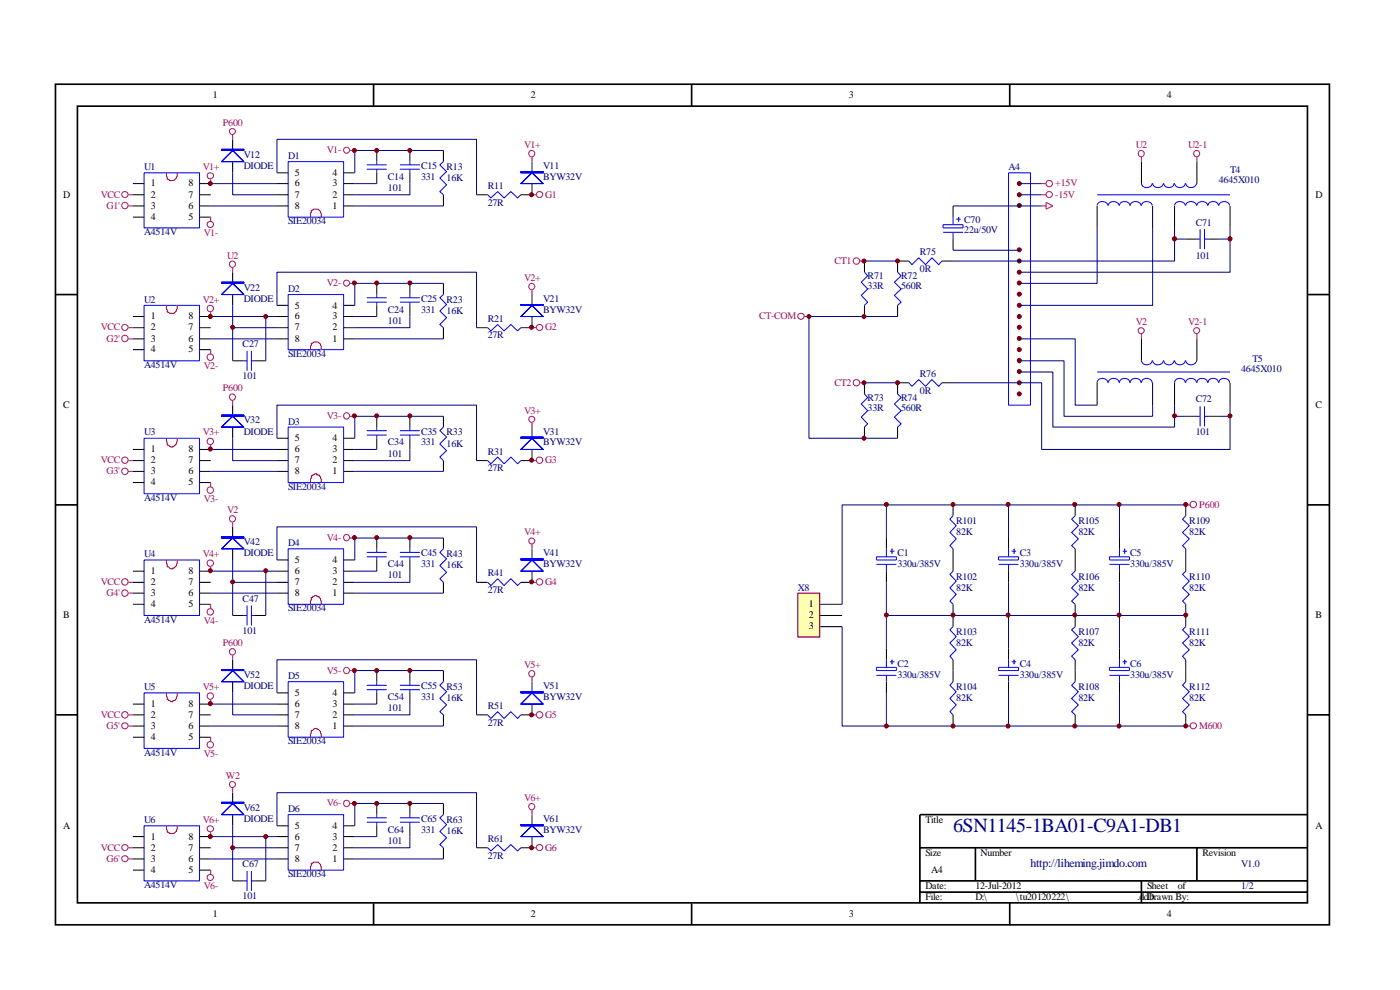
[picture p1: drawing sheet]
<svg xmlns="http://www.w3.org/2000/svg" width="297mm" height="210mm" viewBox="0 0 297 210" stroke-linecap="round" stroke-linejoin="round" font-family="sans-serif">
<g fill="none" stroke="#000" stroke-width=".35">
<path d="M11.8 17.9h270.2v178.3h-270.2zM79.2 17.9v4.6M146.7 17.9v4.6M214.2 17.9v4.6M16.4 22.5h261v169h-261zM11.8 62.5h4.6M277.5 62.5h4.6M11.8 107.1h4.6M277.5 107.1h4.6M11.8 151.6h4.6M277.5 151.6h4.6M195.2 179.8h82.3"/>
<path d="M206.9 179.8v7.1M253.9 179.8v7.1M277.5 172.8h-82.3v18.8M79.2 191.6v4.7M146.7 191.6v4.7M195.2 186.9h82.3M195.2 189.2h82.3M214.2 191.6v4.7M242.1 186.9v4.7"/>
</g>
<g fill="none" stroke="#00f" stroke-width=".21">
<path d="M30.6 36.7h11.7v11.6h-11.7zM61.1 34.3h11.8v11.8h-11.8zM77.8 35h4.2M77.8 35.9h4.2M79.9 34.3v.7M79.9 35.9v.8M84.8 35h4.3M84.8 35.9h4.3M87 34.3v.7M87 35.9v.8M94.1 34.3l-.8 .7 1.4 1.4-1.4 1.4 1.4 1.4-1.4 1.4 .8 .7M214 36.7h4.6v49.2h-4.6z"/>
<path d="M242.1 38.9a1.17 1.17 0 0 0 1.2 .9 1.17 1.17 0 0 0 1.1-.9M244.5 38.9a1.17 1.17 0 0 0 1.2 .9 1.17 1.17 0 0 0 1.1-.9M246.9 38.9a1.11 1.11 0 0 0 1.1 .9 1.11 1.11 0 0 0 1.1-.9M249.2 38.9a1.17 1.17 0 0 0 1.1 .9 1.17 1.17 0 0 0 1.2-.9M251.5 38.9a1.17 1.17 0 0 0 1.2 .9 1.17 1.17 0 0 0 1.1-.9M103.5 41.3l.6 .7 1.5-1.4 1.3 1.4 1.5-1.4 1.4 1.4 .7-.7M183.4 57.7l.7 .8-1.4 1.4 1.4 1.4-1.4 1.4 1.4 1.4-.7 .7M190.4 57.7l.8 .8-1.5 1.4 1.5 1.4-1.5 1.4 1.5 1.4-.8 .7M192.8 55.4l.7 .7 1.4-1.4 1.4 1.4 1.4-1.4 1.4 1.4 .7-.7M200.1 47.7h4.2v.6h-4.2zM200.1 49.3h4.2M202.2 46.1v1.6"/>
<path d="M202.2 49.3v1.4M202.9 46.5h.9M203.4 46.1v.9M232.7 43.6a1.19 1.19 0 0 1 1.2-.8 1.19 1.19 0 0 1 1.1 .8M232.7 41.3h28.2M235.1 43.6a1.19 1.19 0 0 1 1.2-.8 1.19 1.19 0 0 1 1.1 .8M237.5 43.6a1.14 1.14 0 0 1 1.1-.8 1.14 1.14 0 0 1 1.1 .8M239.8 43.6a1.19 1.19 0 0 1 1.1-.8 1.19 1.19 0 0 1 1.2 .8M242.1 43.6a1.19 1.19 0 0 1 1.2-.8 1.19 1.19 0 0 1 1.1 .8M249.2 43.6a1.19 1.19 0 0 1 1.1-.8 1.19 1.19 0 0 1 1.2 .8M251.5 43.6a1.19 1.19 0 0 1 1.2-.8 1.19 1.19 0 0 1 1.1 .8M253.9 43.6a1.19 1.19 0 0 1 1.2-.8 1.19 1.19 0 0 1 1.1 .8"/>
<path d="M253.9 50.7h.7M254.6 48.6v4.2M255.5 50.7h.8M255.5 48.6v4.2M256.3 43.6a1.14 1.14 0 0 1 1.1-.8 1.14 1.14 0 0 1 1.1 .8M258.6 43.6a1.19 1.19 0 0 1 1.1-.8 1.19 1.19 0 0 1 1.2 .8M30.6 64.8h11.7v11.7h-11.7zM61.1 62.5h11.8v11.7h-11.8zM77.8 63.2h4.2M77.8 64.1h4.2M79.9 62.5v.7M79.9 64.1v.7"/>
<path d="M84.8 63.2h4.3M84.8 64.1h4.3M87 62.5v.7M87 64.1v.7M94.1 62.5l-.8 .7 1.4 1.4-1.4 1.4 1.4 1.4-1.4 1.4 .8 .7M103.5 69.5l.6 .7 1.5-1.4 1.3 1.4 1.5-1.4 1.4 1.4 .7-.7M232.7 78.9h28.2M242.1 76.5a1.17 1.17 0 0 0 1.2 .9 1.17 1.17 0 0 0 1.1-.9M244.5 76.5a1.17 1.17 0 0 0 1.2 .9 1.17 1.17 0 0 0 1.1-.9M246.9 76.5a1.11 1.11 0 0 0 1.1 .9 1.11 1.11 0 0 0 1.1-.9M249.2 76.5a1.17 1.17 0 0 0 1.1 .9 1.17 1.17 0 0 0 1.2-.9M251.5 76.5a1.17 1.17 0 0 0 1.2 .9 1.17 1.17 0 0 0 1.1-.9"/>
<path d="M30.6 93h11.7v11.7h-11.7zM61.1 90.6h11.8v11.8h-11.8zM77.8 91.4h4.2M77.8 92.3h4.2M79.9 90.6v.8M79.9 92.3v.7M84.8 91.4h4.3M84.8 92.3h4.3M87 90.6v.8M87 92.3v.7M94.1 90.6l-.8 .8 1.4 1.3-1.4 1.4 1.4 1.5-1.4 1.3 .8 .8M103.5 97.7l.6 .7 1.5-1.5 1.3 1.5 1.5-1.5 1.4 1.5 .7-.7"/>
<path d="M183.4 83.6l.7 .7-1.4 1.4 1.4 1.4-1.4 1.4 1.4 1.4-.7 .7M190.4 83.6l.8 .7-1.5 1.4 1.5 1.4-1.5 1.4 1.5 1.4-.8 .7M192.8 81.2l.7 .8 1.4-1.5 1.4 1.5 1.4-1.5 1.4 1.5 .7-.8M232.7 81.2a1.17 1.17 0 0 1 1.2-.9 1.17 1.17 0 0 1 1.1 .9M235.1 81.2a1.17 1.17 0 0 1 1.2-.9 1.17 1.17 0 0 1 1.1 .9M237.5 81.2a1.12 1.12 0 0 1 1.1-.9 1.12 1.12 0 0 1 1.1 .9M239.8 81.2a1.17 1.17 0 0 1 1.1-.9 1.17 1.17 0 0 1 1.2 .9M242.1 81.2a1.17 1.17 0 0 1 1.2-.9 1.17 1.17 0 0 1 1.1 .9M249.2 81.2a1.17 1.17 0 0 1 1.1-.9 1.17 1.17 0 0 1 1.2 .9M251.5 81.2a1.17 1.17 0 0 1 1.2-.9 1.17 1.17 0 0 1 1.1 .9M253.9 81.2a1.17 1.17 0 0 1 1.2-.9 1.17 1.17 0 0 1 1.1 .9M253.9 88.3h.7"/>
<path d="M254.6 86.2v4.2M255.5 86.2v4.2M255.5 88.3h.8M256.3 81.2a1.12 1.12 0 0 1 1.1-.9 1.12 1.12 0 0 1 1.1 .9M258.6 81.2a1.17 1.17 0 0 1 1.1-.9 1.17 1.17 0 0 1 1.2 .9M30.6 118.8h11.7v11.8h-11.7zM61.1 116.4h11.8v11.8h-11.8zM77.8 117.2h4.2M77.8 118.1h4.2M79.9 116.4v.8M79.9 118.1v.7M84.8 117.2h4.3"/>
<path d="M84.8 118.1h4.3M87 116.4v.8M87 118.1v.7M94.1 116.4l-.8 .8 1.4 1.3-1.4 1.5 1.4 1.4-1.4 1.4 .8 .7M185.9 118.1h4.3v.7h-4.3zM185.9 119.7h4.3M188 116.4v1.7M188 119.7v1.5M188.8 116.9h.9M189.2 116.4v1M202.2 109.4l-.7 .8 1.4 1.3-1.4 1.4 1.4 1.4-1.4 1.4 .7 .7M211.8 118.1h4.3v.7h-4.3z"/>
<path d="M211.8 119.7h4.3M214 116.4v1.7M214 119.7v1.5M214.6 116.9h1M215.1 116.4v1M228.1 109.4l-.8 .8 1.5 1.3-1.5 1.4 1.5 1.4-1.5 1.4 .8 .7M235.4 118.1h4.2v.7h-4.2zM235.4 119.7h4.2M237.5 116.4v1.7M237.5 119.7v1.5M238.2 116.9h.9M238.6 116.4v1"/>
<path d="M251.5 109.4l-.6 .8 1.4 1.3-1.4 1.4 1.4 1.4-1.4 1.4 .6 .7M103.5 123.5l.6 .7 1.5-1.4 1.3 1.4 1.5-1.4 1.4 1.4 .7-.7M188 140v1.6M189.2 140v.9M202.2 121.2l-.7 .6 1.4 1.5-1.4 1.4 1.4 1.4-1.4 1.4 .7 .7M202.2 132.9l-.7 .7 1.4 1.4-1.4 1.4 1.4 1.4-1.4 1.4 .7 .8M214 140v1.6M215.1 140v.9M228.1 121.2l-.8 .6 1.5 1.5-1.5 1.4 1.5 1.4-1.5 1.4 .8 .7M228.1 132.9l-.8 .7 1.5 1.4-1.5 1.4 1.5 1.4-1.5 1.4 .8 .8M237.5 140v1.6M238.6 140v.9"/>
<path d="M251.5 121.2l-.6 .6 1.4 1.5-1.4 1.4 1.4 1.4-1.4 1.4 .6 .7M251.5 132.9l-.6 .7 1.4 1.4-1.4 1.4 1.4 1.4-1.4 1.4 .6 .8M30.6 147h11.7v11.7h-11.7zM61.1 144.6h11.8v11.8h-11.8zM77.8 145.4h4.2M77.8 146.3h4.2M79.9 144.6v.8M79.9 146.3v.7M84.8 145.4h4.3M84.8 146.3h4.3M87 144.6v.8M87 146.3v.7"/>
<path d="M94.1 144.6l-.8 .8 1.4 1.3-1.4 1.5 1.4 1.3-1.4 1.5 .8 .6M103.5 151.6l.6 .8 1.5-1.4 1.3 1.4 1.5-1.4 1.4 1.4 .7-.8M185.9 141.6h4.3v.6h-4.3zM185.9 143.3h4.3M188 143.3v1.3M188.8 140.4h.9M202.2 144.6l-.7 .8 1.4 1.3-1.4 1.5 1.4 1.3-1.4 1.5 .7 .6M211.8 143.3h4.3M211.8 141.6h4.3v.6h-4.3zM214 143.3v1.3M214.6 140.4h1M228.1 144.6l-.8 .8 1.5 1.3-1.5 1.5 1.5 1.3-1.5 1.5 .8 .6"/>
<path d="M235.4 143.3h4.2M235.4 141.6h4.2v.6h-4.2zM237.5 143.3v1.3M238.2 140.4h.9M251.5 144.6l-.6 .8 1.4 1.3-1.4 1.5 1.4 1.3-1.4 1.5 .6 .6M30.6 175.2h11.7v11.7h-11.7zM61.1 172.8h11.8v11.8h-11.8zM77.8 173.5h4.2M77.8 174.4h4.2M79.9 172.8v.7M79.9 174.4v.8M84.8 173.5h4.3"/>
<path d="M84.8 174.4h4.3M87 172.8v.7M87 174.4v.8M94.1 172.8l-.8 .7 1.4 1.4-1.4 1.5 1.4 1.3-1.4 1.5 .8 .6M103.5 179.8l.6 .7 1.5-1.3 1.3 1.3 1.5-1.3 1.4 1.3 .7-.7"/>
</g>
<g fill="none" stroke="#000" stroke-width=".21">
<path d="M28.2 38.9h2.4M42.3 38.9h2.4M49.4 29.5v2.4M49.4 34.3v2.4M58.8 38.9h2.3M58.8 36.7h2.3M72.9 38.9h2.4M72.9 36.7h2.4M79.9 31.9v2.4M79.9 36.7v2.2M87 31.9v2.4M87 36.7v2.2"/>
<path d="M94.1 31.9v2.4M112.9 38.9v2.4h-2.4M112.9 34.3v2.4M242.1 34.3v4.6M253.9 34.3v4.6M28.2 41.3h2.4M28.2 43.7h2.4M28.2 46.1h2.4M42.3 41.3h2.4M42.3 43.7h2.4M42.3 46.1h2.4M49.4 57.7v2.4"/>
<path d="M58.8 41.3h2.3M58.8 43.7h2.3M72.9 41.3h2.4M72.9 43.7h2.4M94.1 41.3v2.4M101.1 41.3h2.4M183.4 55.4v2.3M192.8 55.4h-2.4v2.3M199.8 55.4h2.4M202.2 43.7v2.4M202.2 50.7v2.4M232.7 43.7v4.6"/>
<path d="M244.5 43.7v4.6M249.2 43.7v4.6M251.5 50.7h2.4M256.3 50.7h2.3M260.9 43.7v4.6M28.2 67.1h2.4M28.2 69.5h2.4M28.2 71.9h2.4M28.2 74.2h2.4M42.3 67.1h2.4M42.3 69.5h2.4M42.3 71.9h2.4"/>
<path d="M42.3 74.2h2.4M49.4 62.5v2.3M58.8 67.1h2.3M58.8 69.5h2.3M58.8 71.9h2.3M58.8 64.8h2.3M72.9 67.1h2.4M72.9 69.5h2.4M72.9 71.9h2.4M72.9 64.8h2.4M79.9 60.1v2.4M79.9 64.8v2.3"/>
<path d="M87 60.1v2.4M87 64.8v2.3M94.1 60.1v2.4M94.1 69.5v2.4M101.1 69.5h2.4M112.9 62.5v2.3M112.9 67.1v2.4h-2.4M183.4 64.8v2.3M190.4 64.8v2.3M242.1 71.9v4.6M253.9 71.9v4.6M28.2 95.3h2.4"/>
<path d="M28.2 97.7h2.4M28.2 100h2.4M42.3 95.3h2.4M42.3 97.7h2.4M42.3 100h2.4M49.4 85.9v2.4M49.4 90.6v2.4M58.8 95.3h2.3M58.8 97.7h2.3M58.8 100h2.3M58.8 93h2.3M72.9 95.3h2.4"/>
<path d="M72.9 97.7h2.4M72.9 100h2.4M72.9 93h2.4M79.9 88.3v2.3M79.9 93v2.3M87 88.3v2.3M87 93v2.3M94.1 88.3v2.3M94.1 97.7v2.3M101.1 97.7h2.4M112.9 90.6v2.4M112.9 95.3v2.4h-2.4"/>
<path d="M183.4 81.2v2.4M183.4 90.6v2.4M190.4 90.6v2.4M192.8 81.2h-2.4v2.4M199.8 81.2h2.4M232.7 81.2v4.7M244.5 81.2v4.7M249.2 81.2v4.7M251.5 88.3h2.4M256.3 88.3h2.3M260.9 81.2v4.7M28.2 102.4h2.4"/>
<path d="M42.3 102.4h2.4M49.4 111.8v2.3M49.4 116.4v2.4M58.8 118.8h2.3M72.9 118.8h2.4M79.9 114.1v2.3M79.9 118.8v2.4M87 114.1v2.3M87 118.8v2.4M94.1 114.1v2.3M112.9 116.4v2.4M188 114.1v2.3"/>
<path d="M202.2 107.1v2.3M202.2 116.4v4.8M214 114.1v2.3M228.1 107.1v2.3M228.1 116.4v4.8M237.5 114.1v2.3M251.5 107.1v2.3M251.5 116.4v4.8M28.2 121.2h2.4M28.2 123.5h2.4M28.2 125.8h2.4M28.2 128.2h2.4"/>
<path d="M42.3 121.2h2.4M42.3 123.5h2.4M42.3 125.8h2.4M42.3 128.2h2.4M49.4 140v2.2M58.8 121.2h2.3M58.8 123.5h2.3M58.8 125.8h2.3M72.9 121.2h2.4M72.9 123.5h2.4M72.9 125.8h2.4M94.1 123.5v2.3"/>
<path d="M101.1 123.5h2.4M112.9 121.2v2.3h-2.4M188 121.2v2.3M188 137.6v2.4M202.2 128.2v4.7M202.2 140v4.6M214 121.2v2.3M214 137.6v2.4M228.1 128.2v4.7M228.1 140v4.6M237.5 121.2v2.3M237.5 137.6v2.4"/>
<path d="M251.5 128.2v4.7M251.5 140v4.6M28.2 149.4h2.4M28.2 151.6h2.4M28.2 154h2.4M28.2 156.4h2.4M42.3 149.4h2.4M42.3 151.6h2.4M42.3 154h2.4M42.3 156.4h2.4M49.4 144.6v2.4M58.8 149.4h2.3"/>
<path d="M58.8 151.6h2.3M58.8 154h2.3M58.8 147h2.3M72.9 149.4h2.4M72.9 151.6h2.4M72.9 154h2.4M72.9 147h2.4M79.9 142.2v2.4M79.9 147v2.4M87 142.2v2.4M87 147v2.4M94.1 142.2v2.4"/>
<path d="M94.1 151.6v2.4M101.1 151.6h2.4M112.9 144.6v2.4M112.9 149.4v2.2h-2.4M188 144.6v2.4M202.2 151.6v2.4M214 144.6v2.4M228.1 151.6v2.4M237.5 144.6v2.4M251.5 151.6v2.4M28.2 177.5h2.4M28.2 179.8h2.4"/>
<path d="M42.3 177.5h2.4M42.3 179.8h2.4M49.4 168.1v2.3M49.4 172.8v2.4M58.8 177.5h2.3M58.8 179.8h2.3M58.8 175.2h2.3M72.9 177.5h2.4M72.9 179.8h2.4M72.9 175.2h2.4M79.9 170.4v2.4M79.9 175.2v2.3"/>
<path d="M87 170.4v2.4M87 175.2v2.3M94.1 170.4v2.4M94.1 179.8v2.4M101.1 179.8h2.4M112.9 172.8v2.4M112.9 177.5v2.3h-2.4M28.2 182.2h2.4M28.2 184.6h2.4M42.3 182.2h2.4M42.3 184.6h2.4M58.8 182.2h2.3"/>
<path d="M72.9 182.2h2.4"/>
</g>
<path d="M35.3 36.7l.2 1.3h.2a1.14 1.14 0 0 0 1.9-.7v-.6M65.9 46.1l.1-1.5h.3a1.14 1.14 0 0 1 1.9 .7v.8M35.3 64.8l.2 1.4h.2a1.02 1.02 0 0 0 1.7-.5l.2-.2v-.7M65.9 74.2l.1-1.4 .8-.2a1.21 1.21 0 0 1 1.4 1.4v.2M35.3 93l.2 1.4h.2a.8 .8 0 0 0 1 .4v-.1a1.22 1.22 0 0 0 .9-1.1v-.6M35.3 118.8l.2 1.4h.2a.8 .8 0 0 0 1 .4v-.1a1.22 1.22 0 0 0 .9-1v-.7M65.9 102.4l.1-1.5h.3v-.1h.2l.3-.3h.4v.3h.5l.5 .9v.7M65.9 128.2l.1-1.5h.3v-.1h.2l.3-.3h.4v.3h.5l.5 .9v.7M35.3 147l.2 1.4h.2v.2h.3l.2 .2h.5v-.2h.5l.4-.9v-.7M65.9 156.4l.1-1.5h.3a.8 .8 0 0 1 .9-.4v.2a1.22 1.22 0 0 1 1 1v.7M35.3 175.2l.2 1.3 .7 .3a1.21 1.21 0 0 0 1.4-1.5v-.1M65.9 184.6l.1-1.5h.3a1.02 1.02 0 0 1 1.7 .5l.2 .2v.8" fill="none" stroke="#f00" stroke-width=".21"/>
<g fill="none" stroke="#a1006a" stroke-width=".21">
<path d="M44.7 38v.9M49.4 28.6v.9M74.3 31.9h1M112.9 33.4v.9M221 38.9h.9M242.1 33.4v.9M253.9 33.4v.9M27.3 41.3h.9M27.3 43.7h.9M44.7 46.1v.9M49.4 56.8v.9M112.9 41.3h.9"/>
<path d="M182.5 55.4h.9M221 41.3h.9M221 43.7h.9M221.9 42.9l1.5 .8-1.5 .7zM27.3 69.5h.9M27.3 71.9h.9M44.7 66.2v.9M44.7 74.2v.9M74.3 60.1h1M112.9 61.6v.9M112.9 69.5h.9M170.7 67.1h.9"/>
<path d="M242.1 70.9v1M253.9 70.9v1M27.3 97.7h.9M27.3 100h.9M44.7 94.4v.9M49.4 85v.9M74.3 88.3h1M112.9 89.7v.9M112.9 97.7h.9M182.5 81.2h.9M44.7 102.4v.9M49.4 110.8v1"/>
<path d="M74.3 114.1h1M112.9 115.5v.9M251.5 107.1h1M27.3 123.5h.9M27.3 125.8h.9M44.7 120.2v1M44.7 128.2v.9M49.4 139v1M112.9 123.5h.9M27.3 151.6h.9M27.3 154h.9M44.7 148.4v1"/>
<path d="M44.7 156.4v.9M74.3 142.2h1M112.9 143.7v.9M112.9 151.6h.9M251.5 154h1M27.3 179.8h.9M44.7 176.5v1M49.4 167.1v1M74.3 170.4h1M112.9 171.9v.9M112.9 179.8h.9M27.3 182.2h.9"/>
<path d="M44.7 184.6v.9"/>
<circle cx="44.6" cy="37.3" r=".66"/>
<circle cx="49.3" cy="27.9" r=".64"/>
<circle cx="73.5" cy="31.9" r=".64"/>
<circle cx="112.8" cy="32.6" r=".66"/>
<circle cx="222.6" cy="38.9" r=".68"/>
<circle cx="242.1" cy="32.6" r=".66"/>
<circle cx="253.8" cy="32.6" r=".66"/>
<circle cx="26.5" cy="43.6" r=".68"/>
<circle cx="26.5" cy="41.3" r=".66"/>
<circle cx="44.6" cy="47.6" r=".66"/>
<circle cx="49.3" cy="56" r=".66"/>
<circle cx="114.5" cy="41.3" r=".66"/>
<circle cx="181.7" cy="55.4" r=".68"/>
<circle cx="222.6" cy="41.3" r=".66"/>
<circle cx="26.5" cy="71.8" r=".68"/>
<circle cx="26.5" cy="69.5" r=".66"/>
<circle cx="44.6" cy="75.8" r=".68"/>
<circle cx="44.6" cy="65.4" r=".68"/>
<circle cx="73.5" cy="60.1" r=".64"/>
<circle cx="112.8" cy="60.8" r=".66"/>
<circle cx="114.5" cy="69.5" r=".66"/>
<circle cx="169.9" cy="67.1" r=".66"/>
<circle cx="242.1" cy="70.1" r=".64"/>
<circle cx="253.9" cy="70.1" r=".64"/>
<circle cx="26.5" cy="100" r=".68"/>
<circle cx="26.5" cy="97.6" r=".68"/>
<circle cx="44.6" cy="93.6" r=".68"/>
<circle cx="49.3" cy="84.2" r=".66"/>
<circle cx="73.5" cy="88.2" r=".66"/>
<circle cx="112.8" cy="88.9" r=".64"/>
<circle cx="114.5" cy="97.6" r=".68"/>
<circle cx="181.7" cy="81.2" r=".68"/>
<circle cx="44.6" cy="119.5" r=".68"/>
<circle cx="44.6" cy="104" r=".68"/>
<circle cx="49.3" cy="110" r=".66"/>
<circle cx="73.5" cy="114" r=".66"/>
<circle cx="112.8" cy="114.8" r=".64"/>
<circle cx="253.1" cy="107" r=".68"/>
<circle cx="26.5" cy="123.4" r=".68"/>
<circle cx="26.5" cy="125.8" r=".68"/>
<circle cx="44.6" cy="129.8" r=".68"/>
<circle cx="49.3" cy="138.2" r=".66"/>
<circle cx="114.5" cy="123.4" r=".68"/>
<circle cx="26.5" cy="151.6" r=".68"/>
<circle cx="26.5" cy="154" r=".66"/>
<circle cx="44.6" cy="158" r=".68"/>
<circle cx="44.6" cy="147.7" r=".68"/>
<circle cx="73.5" cy="142.2" r=".66"/>
<circle cx="112.8" cy="142.9" r=".66"/>
<circle cx="114.5" cy="151.6" r=".68"/>
<circle cx="253.2" cy="154" r=".66"/>
<circle cx="26.5" cy="179.8" r=".66"/>
<circle cx="44.6" cy="175.8" r=".66"/>
<circle cx="49.3" cy="166.4" r=".64"/>
<circle cx="73.5" cy="170.4" r=".66"/>
<circle cx="112.8" cy="171.1" r=".66"/>
<circle cx="114.5" cy="179.8" r=".66"/>
<circle cx="26.5" cy="182.2" r=".66"/>
<circle cx="44.6" cy="186.1" r=".66"/>
</g>
<path d="M47 31.7v.2h4.7v-.2zM47 31.7v.2h4.7v-.2z" fill="#00f" stroke="#00f" stroke-width=".21"/>
<g fill="#00f" stroke="#00f" stroke-width=".21">
<path d="M49.4 31.9l2.3 2.4h-4.7zM49.4 31.9l2.3 2.4h-4.7z" fill-rule="evenodd"/>
<path d="M110.5 36.4v.3h4.7v-.3zM110.5 36.4v.3h4.7v-.3z" fill-rule="evenodd"/>
<path d="M110.5 38.9l2.4-2.2 2.3 2.2zM110.5 38.9l2.4-2.2 2.3 2.2z" fill-rule="evenodd"/>
<path d="M47 59.9v.2h4.7v-.2zM47 59.9v.2h4.7v-.2z" fill-rule="evenodd"/>
<path d="M47 62.5l2.4-2.4 2.3 2.4zM47 62.5l2.4-2.4 2.3 2.4z" fill-rule="evenodd"/>
<path d="M110.5 64.6v.2h4.7v-.2zM110.5 64.6v.2h4.7v-.2z" fill-rule="evenodd"/>
<path d="M110.5 67.1l2.4-2.3 2.3 2.3zM110.5 67.1l2.4-2.3 2.3 2.3z" fill-rule="evenodd"/>
<path d="M47 88.1v.2h4.7v-.2zM47 88.1v.2h4.7v-.2z" fill-rule="evenodd"/>
<path d="M47 90.6l2.4-2.3 2.3 2.3zM47 90.6l2.4-2.3 2.3 2.3z" fill-rule="evenodd"/>
<path d="M110.5 92.7v.3h4.7v-.3zM110.5 92.7v.3h4.7v-.3z" fill-rule="evenodd"/>
<path d="M110.5 95.3l2.4-2.3 2.3 2.3zM110.5 95.3l2.4-2.3 2.3 2.3z" fill-rule="evenodd"/>
<path d="M47 113.9v.2h4.7v-.2zM47 113.9v.2h4.7v-.2z" fill-rule="evenodd"/>
<path d="M47 116.4l2.4-2.3 2.3 2.3zM47 116.4l2.4-2.3 2.3 2.3z" fill-rule="evenodd"/>
<path d="M110.5 118.5v.3h4.7v-.3zM110.5 118.5v.3h4.7v-.3z" fill-rule="evenodd"/>
<path d="M110.5 121.2l2.4-2.4 2.3 2.4zM110.5 121.2l2.4-2.4 2.3 2.4z" fill-rule="evenodd"/>
<path d="M47 142.1v.1h4.7v-.1zM47 142.1v.1h4.7v-.1z" fill-rule="evenodd"/>
<path d="M47 144.6l2.4-2.4 2.3 2.4zM47 144.6l2.4-2.4 2.3 2.4z" fill-rule="evenodd"/>
<path d="M110.5 146.7v.3h4.7v-.3zM110.5 146.7v.3h4.7v-.3z" fill-rule="evenodd"/>
<path d="M112.9 147l2.3 2.4h-4.7zM112.9 147l2.3 2.4h-4.7z" fill-rule="evenodd"/>
<path d="M47 170.2v.2h4.7v-.2zM47 170.2v.2h4.7v-.2z" fill-rule="evenodd"/>
<path d="M47 172.8l2.4-2.4 2.3 2.4zM47 172.8l2.4-2.4 2.3 2.4z" fill-rule="evenodd"/>
<path d="M110.5 174.9v.3h4.7v-.3zM110.5 174.9v.3h4.7v-.3z" fill-rule="evenodd"/>
<path d="M110.5 177.5l2.4-2.3 2.3 2.3zM110.5 177.5l2.4-2.3 2.3 2.3z" fill-rule="evenodd"/>
</g>
<g fill="none" stroke="#000080" stroke-width=".21">
<path d="M44.7 38.9h14.1M49.4 36.7v4.6h9.4M58.8 36.7v-7.2h42.3v11.8M75.3 38.9h4.6M87 38.9v2.4h-11.7M94.1 31.9h-18.8v4.8M216.3 38.9h4.7M44.7 43.7h14.1M75.3 43.7h18.8M183.4 55.4h7M202.2 43.7h18.8M202.2 53.1h14.1"/>
<path d="M216.3 41.3h4.7M232.7 48.3v11.8h-16.4M244.5 48.3v16.5h-28.2M249.2 48.3v7.1h-47M249.2 50.7h2.3M258.6 50.7h2.3M260.9 48.3v9.4h-44.6M44.7 71.9h14.1M44.7 67.1h14.1M49.4 64.8v4.7h9.4M58.8 64.8v-7.1h42.3v11.8M75.3 71.9h18.8"/>
<path d="M75.3 67.1h4.6M87 67.1v2.4h-11.7M94.1 60.1h-18.8v4.7M190.4 67.1h-18.8v25.9h18.8M216.3 71.9h11.8v14h4.6M216.3 76.5h9.4v11.8h18.8v-2.4M216.3 78.9h7.1v11.7h25.8v-4.7M44.7 100h14.1M44.7 95.3h14.1M49.4 93v4.7h9.4M58.8 93v-7.1h42.3v11.8M75.3 100h18.8"/>
<path d="M75.3 95.3h4.6M87 95.3v2.4h-11.7M94.1 88.3h-18.8v4.7M183.4 81.2h7M202.2 81.2h18.8v14.1h39.9v-9.4M249.2 88.3h2.3M258.6 88.3h2.3M49.4 118.8v4.7h9.4M58.8 118.8v-7h42.3v11.7M94.1 114.1h-18.8v4.7M214 107.1v7M237.5 107.1v7"/>
<path d="M251.5 107.1h-63.5v7M44.7 125.8h14.1M44.7 121.2h14.1M75.3 125.8h18.8M75.3 121.2h4.6M87 121.2v2.3h-11.7M188 123.5v14.1M188 130.6h63.5M214 123.5v14.1M237.5 123.5v14.1M44.7 154h14.1M44.7 149.4h14.1"/>
<path d="M49.4 147v4.6h9.4M58.8 147v-7h42.3v11.6M75.3 154h18.8M75.3 149.4h4.6M87 149.4v2.2h-11.7M94.1 142.2h-18.8v4.8M188 147v7h63.5M214 147v7M237.5 147v7M44.7 177.5h14.1M49.4 175.2v4.6h9.4M58.8 175.2v-7.1h42.3v11.7"/>
<path d="M75.3 177.5h4.6M87 177.5v2.3h-11.7M94.1 170.4h-18.8v4.8M44.7 182.2h14.1M75.3 182.2h18.8"/>
</g>
<g fill="#800000" stroke="#800000" stroke-width=".21">
<circle cx="44.6" cy="38.9" r=".42"/>
<circle cx="75.2" cy="31.9" r=".42"/>
<circle cx="112.8" cy="41.3" r=".42"/>
<circle cx="79.9" cy="31.9" r=".42"/>
<circle cx="87" cy="31.9" r=".42"/>
<circle cx="79.9" cy="60" r=".42"/>
<circle cx="87" cy="60" r=".42"/>
<circle cx="79.9" cy="88.2" r=".42"/>
<circle cx="87" cy="88.2" r=".42"/>
<circle cx="79.9" cy="114" r=".42"/>
<circle cx="87" cy="114" r=".42"/>
<circle cx="79.9" cy="142.2" r=".42"/>
<circle cx="87" cy="142.2" r=".42"/>
<circle cx="79.9" cy="170.4" r=".42"/>
<circle cx="87" cy="170.4" r=".42"/>
<circle cx="112.8" cy="69.4" r=".42"/>
<circle cx="112.8" cy="97.6" r=".42"/>
<circle cx="112.8" cy="123.4" r=".42"/>
<circle cx="112.8" cy="151.6" r=".42"/>
<circle cx="112.8" cy="179.8" r=".42"/>
<circle cx="44.6" cy="149.3" r=".42"/>
<circle cx="75.2" cy="142.2" r=".42"/>
<circle cx="44.6" cy="177.5" r=".42"/>
<circle cx="75.2" cy="170.4" r=".42"/>
<circle cx="75.2" cy="88.2" r=".42"/>
<circle cx="44.6" cy="95.2" r=".42"/>
<circle cx="44.6" cy="121.1" r=".42"/>
<circle cx="75.2" cy="114" r=".42"/>
<circle cx="44.6" cy="67.1" r=".42"/>
<circle cx="75.2" cy="60" r=".42"/>
<circle cx="216.2" cy="38.9" r=".42"/>
<circle cx="216.2" cy="41.3" r=".42"/>
<circle cx="216.2" cy="43.6" r=".42"/>
<circle cx="216.2" cy="53" r=".42"/>
<circle cx="216.2" cy="55.4" r=".42"/>
<circle cx="216.2" cy="57.7" r=".42"/>
<circle cx="216.2" cy="60" r=".42"/>
<circle cx="216.2" cy="62.4" r=".42"/>
<circle cx="216.2" cy="64.8" r=".42"/>
<circle cx="216.2" cy="67.1" r=".42"/>
<circle cx="216.2" cy="69.4" r=".42"/>
<circle cx="216.2" cy="71.8" r=".42"/>
<circle cx="216.2" cy="74.2" r=".42"/>
<circle cx="216.2" cy="76.5" r=".45"/>
<circle cx="216.2" cy="78.8" r=".42"/>
<circle cx="216.2" cy="81.2" r=".42"/>
<circle cx="216.2" cy="83.6" r=".42"/>
<circle cx="260.9" cy="88.2" r=".42"/>
<circle cx="249.2" cy="88.2" r=".42"/>
<circle cx="249.2" cy="50.7" r=".45"/>
<circle cx="260.9" cy="50.7" r=".45"/>
<circle cx="183.3" cy="67.1" r=".42"/>
<circle cx="183.3" cy="93" r=".42"/>
<circle cx="171.6" cy="67.1" r=".42"/>
<circle cx="190.4" cy="55.4" r=".42"/>
<circle cx="183.3" cy="55.4" r=".42"/>
<circle cx="183.3" cy="81.2" r=".42"/>
<circle cx="190.4" cy="81.2" r=".42"/>
<circle cx="202.2" cy="107" r=".42"/>
<circle cx="228" cy="107" r=".42"/>
<circle cx="202.2" cy="154" r=".42"/>
<circle cx="228" cy="154" r=".42"/>
<circle cx="188" cy="130.5" r=".42"/>
<circle cx="251.5" cy="130.5" r=".42"/>
<circle cx="202.2" cy="130.5" r=".42"/>
<circle cx="228" cy="130.5" r=".42"/>
<circle cx="237.4" cy="154" r=".42"/>
<circle cx="213.9" cy="154" r=".42"/>
<circle cx="213.9" cy="107" r=".42"/>
<circle cx="237.4" cy="107" r=".42"/>
<circle cx="213.9" cy="130.5" r=".42"/>
<circle cx="237.4" cy="130.5" r=".42"/>
<circle cx="251.5" cy="107" r=".42"/>
<circle cx="251.5" cy="154" r=".42"/>
</g>
<path d="M169.3 125.9h4.5v9.1h-4.5z" fill="#ffffb0"/>
<path d="M169.2 125.8h4.7v9.3h-4.7z" fill="none" stroke="#800000" stroke-width=".21"/>
<path d="M49.4 76.5h2.3M54.1 76.5h2.3M49.4 130.6h2.3M54.1 130.6h2.3M174 128.2h4.6M174 130.6h4.6M174 132.9h4.6M49.4 186.9h2.3M54.1 186.9h2.3" fill="none" stroke="#000" stroke-width=".21"/>
<path d="M49.4 69.5v7M56.4 67.1v9.4M188 107.1h-9.4v21.1M49.4 123.5v7.1M56.4 121.2v9.4M178.6 132.9v21.1h9.4M49.4 179.8v7.1M56.4 177.5v9.4" fill="none" stroke="#000080" stroke-width=".21"/>
<circle cx="188" cy="107" r=".42" fill="#800000" stroke="#800000" stroke-width=".21"/>
<g fill="#800000" stroke="#800000" stroke-width=".21">
<circle cx="188" cy="154" r=".42"/>
<circle cx="49.4" cy="179.8" r=".42"/>
<circle cx="56.4" cy="177.5" r=".42"/>
<circle cx="49.4" cy="123.4" r=".42"/>
<circle cx="56.4" cy="121.1" r=".42"/>
<circle cx="49.4" cy="69.4" r=".42"/>
<circle cx="56.4" cy="67.1" r=".42"/>
</g>
<path d="M51.7 76.5h.7M52.4 74.4v4.3M53.3 76.5h.8M53.3 74.4v4.3M51.7 130.6h.7M52.4 128.4v4.3M53.3 128.4v4.3M53.3 130.6h.8M51.7 186.9h.7M52.4 184.7v4.3M53.3 184.7v4.3M53.3 186.9h.8" fill="none" stroke="#00f" stroke-width=".21"/>
<text font-size="4.2" fill="#000080" x="202.2" y="176.4">6SN1145-1BA01-C9A1-DB1</text>
<text font-size="2.5" fill="#000080" x="218.6" y="183.9">http://liheming.jimdo.com</text>
<g font-size="2.1">
<text x="45.1" y="20.8">1</text>
<text x="112.6" y="20.8">2</text>
<text x="180.1" y="20.8">3</text>
<text x="247.6" y="20.8">4</text>
<text x="13.4" y="41.9">D</text>
<text x="32" y="39.5">1</text>
<text x="32" y="41.9">2</text>
<text x="40" y="41.9">7</text>
<text x="40" y="39.5">8</text>
<text x="62.6" y="37.3">5</text>
<text x="62.6" y="39.5">6</text>
<text x="62.6" y="41.9">7</text>
<text x="70.5" y="41.9">2</text>
<text x="70.5" y="39.5">3</text>
<text x="70.5" y="37.3">4</text>
<text x="279.1" y="41.9">D</text>
<text x="32" y="44.3">3</text>
<text x="32" y="46.7">4</text>
<text x="40" y="46.7">5</text>
<text x="40" y="44.3">6</text>
<text x="62.6" y="44.3">8</text>
<text x="70.5" y="44.3">1</text>
<text x="62.6" y="65.4">5</text>
<text x="70.5" y="65.4">4</text>
<text x="32" y="67.7">1</text>
<text x="32" y="70.1">2</text>
<text x="40" y="70.1">7</text>
<text x="40" y="67.7">8</text>
<text x="62.6" y="67.7">6</text>
<text x="62.6" y="70.1">7</text>
<text x="70.5" y="70.1">2</text>
<text x="70.5" y="67.7">3</text>
<text x="32" y="72.5">3</text>
<text x="32" y="74.8">4</text>
<text x="40" y="74.8">5</text>
<text x="40" y="72.5">6</text>
<text x="62.6" y="72.5">8</text>
<text x="70.5" y="72.5">1</text>
<text x="13.4" y="86.5">C</text>
<text x="279.1" y="86.5">C</text>
<text x="32" y="95.9">1</text>
<text x="40" y="95.9">8</text>
<text x="62.6" y="93.6">5</text>
<text x="62.6" y="95.9">6</text>
<text x="70.5" y="95.9">3</text>
<text x="70.5" y="93.6">4</text>
<text x="32" y="98.3">2</text>
<text x="32" y="100.6">3</text>
<text x="40" y="100.6">6</text>
<text x="40" y="98.3">7</text>
<text x="62.6" y="98.3">7</text>
<text x="62.6" y="100.6">8</text>
<text x="70.5" y="100.6">1</text>
<text x="70.5" y="98.3">2</text>
<text x="32" y="103">4</text>
<text x="40" y="103">5</text>
<text x="62.6" y="119.4">5</text>
<text x="70.5" y="119.4">4</text>
<text x="32" y="121.8">1</text>
<text x="32" y="124.1">2</text>
<text x="40" y="124.1">7</text>
<text x="40" y="121.8">8</text>
<text x="62.6" y="121.8">6</text>
<text x="62.6" y="124.1">7</text>
<text x="70.5" y="124.1">2</text>
<text x="70.5" y="121.8">3</text>
<text x="13.4" y="131.1">B</text>
<text x="32" y="126.5">3</text>
<text x="32" y="128.8">4</text>
<text x="40" y="128.8">5</text>
<text x="40" y="126.5">6</text>
<text x="62.6" y="126.5">8</text>
<text x="70.5" y="126.5">1</text>
<text x="171.6" y="128.8">1</text>
<text x="171.6" y="131.1">2</text>
<text x="279.1" y="131.1">B</text>
<text x="171.6" y="133.5">3</text>
<text x="32" y="149.9">1</text>
<text x="40" y="149.9">8</text>
<text x="62.6" y="147.6">5</text>
<text x="62.6" y="149.9">6</text>
<text x="70.5" y="149.9">3</text>
<text x="70.5" y="147.6">4</text>
<text x="32" y="152.3">2</text>
<text x="32" y="154.6">3</text>
<text x="40" y="154.6">6</text>
<text x="40" y="152.3">7</text>
<text x="62.6" y="152.3">7</text>
<text x="62.6" y="154.6">8</text>
<text x="70.5" y="154.6">1</text>
<text x="70.5" y="152.3">2</text>
<text x="32" y="157">4</text>
<text x="40" y="157">5</text>
<text x="13.4" y="175.8">A</text>
<text x="32" y="178.1">1</text>
<text x="40" y="178.1">8</text>
<text x="62.6" y="175.8">5</text>
<text x="62.6" y="178.1">6</text>
<text x="70.5" y="178.1">3</text>
<text x="70.5" y="175.8">4</text>
<text x="196.3" y="174.6">Title</text>
<text x="279.1" y="175.8">A</text>
<text x="32" y="180.4">2</text>
<text x="32" y="182.8">3</text>
<text x="32" y="185.2">4</text>
<text x="40" y="185.2">5</text>
<text x="40" y="182.8">6</text>
<text x="40" y="180.4">7</text>
<text x="62.6" y="180.4">7</text>
<text x="62.6" y="182.8">8</text>
<text x="70.5" y="182.8">1</text>
<text x="70.5" y="180.4">2</text>
<text x="196.3" y="181.6">Size</text>
<text x="197.5" y="185.2">A4</text>
<text x="208" y="181.6">Number</text>
<text x="255.1" y="181.6">Revision</text>
<text x="196.3" y="188.6">Date:</text>
<text x="196.3" y="191">File:</text>
<text x="206.9" y="188.6">12-Jul-2012</text>
<text x="206.9" y="191">D:\</text>
<text x="215.6" y="191">\tu20120222\</text>
<text x="241.2" y="191">.ddDrawn By:</text>
<text x="243.3" y="188.6">Sheet</text>
<text x="243.8" y="191">b</text>
<text x="249.9" y="188.6">of</text>
<text x="45.1" y="194.6">1</text>
<text x="112.6" y="194.6">2</text>
<text x="180.1" y="194.6">3</text>
<text x="247.6" y="194.6">4</text>
</g>
<g font-size="2.1" fill="#a1006a">
<text x="47.2" y="26.7">P600</text>
<text x="69.3" y="32.5">V1-</text>
<text x="111.2" y="31.3">V1+</text>
<text x="241" y="31.3">U2</text>
<text x="252.1" y="31.3">U2-1</text>
<text x="21.4" y="41.9">VCC</text>
<text x="43" y="36.1">V1+</text>
<text x="115.7" y="41.9">G1</text>
<text x="223.9" y="39.5">+15V</text>
<text x="223.9" y="41.9">-15V</text>
<text x="22.6" y="44.3">G1'</text>
<text x="43.3" y="50.1">V1-</text>
<text x="48.2" y="54.9">U2</text>
<text x="111.2" y="59.5">V2+</text>
<text x="177" y="56">CT1</text>
<text x="43" y="64.3">V2+</text>
<text x="69.3" y="60.7">V2-</text>
<text x="21.4" y="70.1">VCC</text>
<text x="115.7" y="70.1">G2</text>
<text x="161" y="67.7">CT-COM</text>
<text x="241" y="68.9">V2</text>
<text x="252.1" y="68.9">V2-1</text>
<text x="22.6" y="72.5">G2'</text>
<text x="43.3" y="78.3">V2-</text>
<text x="47.2" y="83">P600</text>
<text x="177" y="81.9">CT2</text>
<text x="69.3" y="88.9">V3-</text>
<text x="111.2" y="87.7">V3+</text>
<text x="43" y="92.4">V3+</text>
<text x="21.4" y="98.3">VCC</text>
<text x="22.6" y="100.6">G3'</text>
<text x="115.7" y="98.3">G3</text>
<text x="43.3" y="106.5">V3-</text>
<text x="254.4" y="107.7">P600</text>
<text x="48.2" y="108.9">V2</text>
<text x="111.2" y="113.5">V4+</text>
<text x="43" y="118.2">V4+</text>
<text x="69.3" y="114.7">V4-</text>
<text x="21.4" y="124.1">VCC</text>
<text x="115.7" y="124.1">G4</text>
<text x="22.6" y="126.5">G4'</text>
<text x="43.3" y="132.3">V4-</text>
<text x="47.2" y="137">P600</text>
<text x="69.3" y="142.9">V5-</text>
<text x="111.2" y="141.7">V5+</text>
<text x="43" y="146.4">V5+</text>
<text x="21.4" y="152.3">VCC</text>
<text x="22.6" y="154.6">G5'</text>
<text x="115.7" y="152.3">G5</text>
<text x="254.4" y="154.6">M600</text>
<text x="43.3" y="160.5">V5-</text>
<text x="47.9" y="165.2">W2</text>
<text x="69.3" y="171">V6-</text>
<text x="111.2" y="169.9">V6+</text>
<text x="43" y="174.6">V6+</text>
<text x="21.4" y="180.4">VCC</text>
<text x="22.6" y="182.8">G6'</text>
<text x="115.7" y="180.4">G6</text>
<text x="43.3" y="188.6">V6-</text>
</g>
<g font-size="2.1" fill="#000080">
<text x="51.7" y="33.4">V12</text>
<text x="51.7" y="35.8">DIODE</text>
<text x="61.1" y="33.7">D1</text>
<text x="89.3" y="35.8">C15</text>
<text x="115.2" y="35.8">V11</text>
<text x="30.6" y="36.1">U1</text>
<text x="82.3" y="38.2">C14</text>
<text x="82.3" y="40.6">101</text>
<text x="89.3" y="38.2">331</text>
<text x="94.7" y="36.1">R13</text>
<text x="94.7" y="38.4">16K</text>
<text x="103.5" y="40">R11</text>
<text x="115.2" y="38.2">BYW32V</text>
<text x="214" y="36.1">A4</text>
<text x="258.6" y="38.9">4645X010</text>
<text x="260.9" y="36.7">T4</text>
<text x="61.1" y="47.6">SIE20034</text>
<text x="103.5" y="43.6">27R</text>
<text x="204.6" y="47.3">C70</text>
<text x="253.7" y="47.8">C71</text>
<text x="30.6" y="49.9">A4514V</text>
<text x="204.6" y="49.4">22u/50V</text>
<text x="184.1" y="59.3">R71</text>
<text x="191.2" y="59.3">R72</text>
<text x="195.2" y="54.1">R75</text>
<text x="195.2" y="57.7">0R</text>
<text x="253.7" y="54.9">101</text>
<text x="30.6" y="64.3">U2</text>
<text x="51.7" y="61.6">V22</text>
<text x="51.7" y="64">DIODE</text>
<text x="61.1" y="61.9">D2</text>
<text x="89.3" y="64">C25</text>
<text x="94.7" y="64.3">R23</text>
<text x="115.2" y="64">V21</text>
<text x="184.1" y="61.4">33R</text>
<text x="191.2" y="61.4">560R</text>
<text x="82.3" y="66.4">C24</text>
<text x="82.3" y="68.7">101</text>
<text x="89.3" y="66.4">331</text>
<text x="94.7" y="66.5">16K</text>
<text x="103.5" y="68.2">R21</text>
<text x="103.5" y="71.7">27R</text>
<text x="115.2" y="66.4">BYW32V</text>
<text x="51.5" y="73.7">C27</text>
<text x="61.1" y="75.8">SIE20034</text>
<text x="265.7" y="76.7">T5</text>
<text x="30.6" y="78.1">A4514V</text>
<text x="51.5" y="80.4">101</text>
<text x="195.2" y="79.9">R76</text>
<text x="195.2" y="83.5">0R</text>
<text x="263.3" y="78.8">4645X010</text>
<text x="51.7" y="89.8">V32</text>
<text x="184.1" y="85.1">R73</text>
<text x="184.1" y="87.2">33R</text>
<text x="191.2" y="85.1">R74</text>
<text x="191.2" y="87.2">560R</text>
<text x="253.7" y="85.3">C72</text>
<text x="30.6" y="92.4">U3</text>
<text x="51.7" y="92.2">DIODE</text>
<text x="61.1" y="90.1">D3</text>
<text x="82.3" y="94.5">C34</text>
<text x="89.3" y="92.2">C35</text>
<text x="89.3" y="94.5">331</text>
<text x="94.7" y="92.4">R33</text>
<text x="94.7" y="94.7">16K</text>
<text x="115.2" y="92.2">V31</text>
<text x="115.2" y="94.5">BYW32V</text>
<text x="253.7" y="92.4">101</text>
<text x="82.3" y="96.9">101</text>
<text x="103.5" y="96.4">R31</text>
<text x="103.5" y="99.9">27R</text>
<text x="30.6" y="106.3">A4514V</text>
<text x="61.1" y="103.9">SIE20034</text>
<text x="202.9" y="111.2">R101</text>
<text x="202.9" y="113.5">82K</text>
<text x="228.8" y="111.2">R105</text>
<text x="228.8" y="113.5">82K</text>
<text x="252.3" y="111.2">R109</text>
<text x="252.3" y="113.5">82K</text>
<text x="30.6" y="118.2">U4</text>
<text x="51.7" y="115.7">V42</text>
<text x="51.7" y="118">DIODE</text>
<text x="61.1" y="115.9">D4</text>
<text x="89.3" y="118">C45</text>
<text x="94.7" y="118.2">R43</text>
<text x="115.2" y="118">V41</text>
<text x="190.4" y="118">C1</text>
<text x="216.3" y="118">C3</text>
<text x="239.8" y="118">C5</text>
<text x="82.3" y="120.3">C44</text>
<text x="82.3" y="122.7">101</text>
<text x="89.3" y="120.3">331</text>
<text x="94.7" y="120.6">16K</text>
<text x="103.5" y="122.3">R41</text>
<text x="103.5" y="125.7">27R</text>
<text x="115.2" y="120.3">BYW32V</text>
<text x="169.2" y="125.3">X8</text>
<text x="190.4" y="120.3">330u/385V</text>
<text x="202.9" y="122.9">R102</text>
<text x="202.9" y="125.3">82K</text>
<text x="216.3" y="120.3">330u/385V</text>
<text x="228.8" y="122.9">R106</text>
<text x="228.8" y="125.3">82K</text>
<text x="239.8" y="120.3">330u/385V</text>
<text x="252.3" y="122.9">R110</text>
<text x="252.3" y="125.3">82K</text>
<text x="51.5" y="127.6">C47</text>
<text x="61.1" y="129.7">SIE20034</text>
<text x="30.6" y="132.1">A4514V</text>
<text x="51.5" y="134.5">101</text>
<text x="202.9" y="134.7">R103</text>
<text x="202.9" y="137">82K</text>
<text x="228.8" y="134.7">R107</text>
<text x="228.8" y="137">82K</text>
<text x="252.3" y="134.7">R111</text>
<text x="252.3" y="137">82K</text>
<text x="51.7" y="143.8">V52</text>
<text x="190.4" y="141.5">C2</text>
<text x="190.4" y="143.8">330u/385V</text>
<text x="216.3" y="141.5">C4</text>
<text x="216.3" y="143.8">330u/385V</text>
<text x="239.8" y="141.5">C6</text>
<text x="239.8" y="143.8">330u/385V</text>
<text x="30.6" y="146.4">U5</text>
<text x="51.7" y="146.1">DIODE</text>
<text x="61.1" y="144">D5</text>
<text x="82.3" y="148.5">C54</text>
<text x="89.3" y="146.1">C55</text>
<text x="89.3" y="148.5">331</text>
<text x="94.7" y="146.4">R53</text>
<text x="94.7" y="148.8">16K</text>
<text x="115.2" y="146.1">V51</text>
<text x="115.2" y="148.5">BYW32V</text>
<text x="202.9" y="146.4">R104</text>
<text x="202.9" y="148.8">82K</text>
<text x="228.8" y="146.4">R108</text>
<text x="228.8" y="148.8">82K</text>
<text x="252.3" y="146.4">R112</text>
<text x="252.3" y="148.8">82K</text>
<text x="82.3" y="150.9">101</text>
<text x="103.5" y="150.4">R51</text>
<text x="103.5" y="153.9">27R</text>
<text x="30.6" y="160.3">A4514V</text>
<text x="61.1" y="157.9">SIE20034</text>
<text x="51.7" y="172">V62</text>
<text x="61.1" y="172.2">D6</text>
<text x="30.6" y="174.6">U6</text>
<text x="51.7" y="174.3">DIODE</text>
<text x="82.3" y="176.7">C64</text>
<text x="82.3" y="179.1">101</text>
<text x="89.3" y="174.3">C65</text>
<text x="89.3" y="176.7">331</text>
<text x="94.7" y="174.6">R63</text>
<text x="94.7" y="177">16K</text>
<text x="103.5" y="178.6">R61</text>
<text x="115.2" y="174.3">V61</text>
<text x="115.2" y="176.7">BYW32V</text>
<text x="51.5" y="184">C67</text>
<text x="103.5" y="182.1">27R</text>
<text x="263.3" y="184">V1.0</text>
<text x="30.6" y="188.5">A4514V</text>
<text x="51.5" y="190.8">101</text>
<text x="61.1" y="186.1">SIE20034</text>
<text x="263.3" y="188.6">1/2</text>
</g>
</svg>
